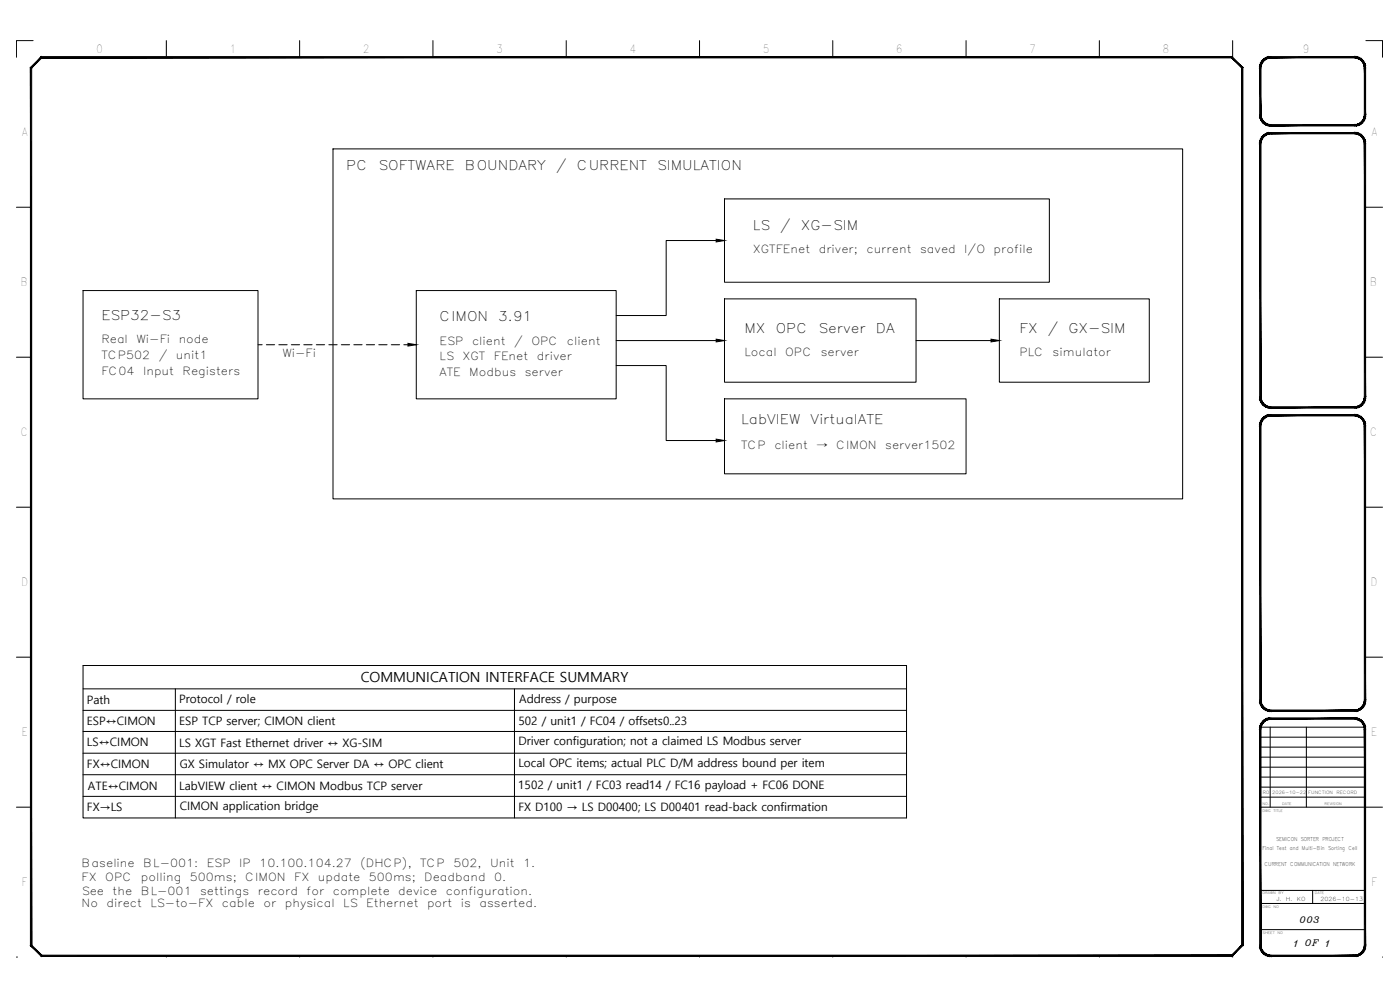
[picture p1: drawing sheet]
<svg xmlns="http://www.w3.org/2000/svg" width="420mm" height="297mm" viewBox="0 0 420 297" stroke-linecap="round" stroke-linejoin="round" font-family="sans-serif">
<g fill="none" stroke="#000" stroke-width=".3">
<path d="M9.9 12.2h-5v5M49.9 12.2v5M89.9 12.2v5M129.9 12.2v5M169.9 12.2v5M209.9 12.2v5M249.9 12.2v5M289.9 12.2v5M329.9 12.2v5M369.9 12.2v5M409.9 12.2h5v5M372.8 20.3v17.6"/>
<path d="M99.9 44.7h255v105h-255zM217.4 59.7h97.5v25h-97.5zM4.9 62.2h4.4M214.9 72.2h-15v22.5h-15M409.9 62.2h5M24.9 87.2h52.5v32.5h-52.5zM124.9 87.2h60v32.5h-60zM217.4 89.7h57.5v25h-57.5zM299.9 89.7h45v25h-45zM4.9 107.2h4.4M77.4 103.4h1.3M79.9 103.4h2.5"/>
<path d="M83.7 103.4h2.5M87.4 103.4h2.5M91.2 103.4h2.5M94.9 103.4h2.5M98.7 103.4h2.5M102.4 103.4h2.5M106.2 103.4h2.5M109.9 103.4h2.5M113.7 103.4h2.5M117.4 103.4h2.5M121.2 103.4h1.2M184.9 109.7h15v22.5h15"/>
<path d="M184.9 102.2h30M217.4 119.7h72.5v22.5h-72.5zM274.9 102.2h22.5M409.9 107.2h5M4.9 152.2h4.4M409.9 152.2h5M4.9 197.2h4.4M24.9 199.7h247.2v45.7h-247.2zM409.9 197.2h5M24.9 206.7h247.2M24.9 213.1h247.2M24.9 219.5h247.2"/>
<path d="M52.6 206.7v38.7M154.4 206.7v38.7M378.3 218.2h31.4M381.2 218.2v24M392.1 218.2v24M24.9 226h247.2M24.9 232.4h247.2M24.9 238.9h247.2M378.2 239.2h31.4M378.3 236.2h31.3M378.3 233.2h31.3M378.3 230.2h31.3"/>
<path d="M378.3 227.2h31.4M378.3 224.2h31.4M378.3 221.2h31.4M4.9 242.2h4.4M372.8 259.4v24.2M378.2 242.2h31.4M409.9 242.2h5M378.2 278.9h31.4M378.2 271.1h31.4M378.2 267.2h31.4M393.9 267.2v3.9M4.9 287.2h.1"/>
<path d="M49.9 286.8v.4M89.9 286.8v.4M129.9 286.8v.4M169.9 286.8v.4M209.9 286.8v.4M249.9 286.8v.4M289.9 286.8v.4M329.9 286.8v.4M369.9 286.5v.7M414.9 287.2h.1"/>
</g>
<g fill="#000" stroke="#000" stroke-width=".3">
<path d="M214.9 71.8l2.5 .4-2.5 .4zM122.4 103l2.5 .4-2.5 .4zM214.9 101.8l2.5 .4-2.5 .4zM297.4 101.8l2.5 .4-2.5 .4zM214.9 131.8l2.5 .4-2.5 .4z"/>
<path d="M380.9 17h.5v.4zM380.9 17v.4h.5zM380.4 17.2l.5-.2v.4zM380.4 17.2l.1 .3 .4-.1zM379.9 17.3l.5-.1 .1 .3zM379.9 17.3l.2 .4 .4-.2zM379.4 17.6l.5-.3 .2 .4zM379.4 17.6l.3 .3 .4-.2zM379 18l.4-.4 .3 .3zM379 18l.3 .2 .4-.3zM379 18l.3 .2-.6 .2zM378.7 18.4l.3 .2 .3-.4zM378.7 18.4l.3 .2-.6 .2zM378.4 18.8l.4 .2 .2-.4zM378.4 18.8l.4 .2-.6 .3zM378.2 19.3l.4 .1 .2-.4zM378.2 19.3l.4 .1-.5 .4zM378.1 19.8l.4 .1 .1-.5zM378.1 19.8l.4 .1-.5 .4zM378.5 19.9l-.5 .4h.4z"/>
<path d="M381.4 17.4h25.1v-.4zM381.4 17h25.1l-25.1 .4z"/>
<path d="M378 34.5h.4l-.3 .5zM378.4 34.5l-.3 .5 .4-.1zM378.1 35l.4-.1-.3 .6zM378.5 34.9l-.3 .6 .4-.1zM378.2 35.5l.4-.1-.2 .6zM378.6 35.4l-.2 .6 .4-.2zM378.4 36l.4-.2-.1 .6zM378.8 35.8l-.1 .6 .3-.2zM378.7 36.4l.3-.2v.6zM379 36.2v.6l.3-.3zM379 36.8l.3-.3 .1 .7zM379.3 36.5l.1 .7 .3-.4zM379.7 36.8l.2 .6-.5-.2zM379.7 36.8l.2 .6 .2-.3zM380.1 37.1l.3 .5-.5-.2zM380.1 37.1l.3 .5 .1-.3zM380.5 37.3l.4 .5-.5-.2zM380.5 37.3l.4 .5v-.4zM380.9 37.4l.5 .4h-.5zM380.9 37.4l.5 .4v-.4z"/>
<path d="M378 20.3l.4 14.2v-14.2zM378 20.3l.4 14.2h-.4z"/>
<path d="M380.9 39.8h.5v.3zM380.9 39.8v.4l.5-.1zM380.4 39.9l.5-.1v.4zM380.4 39.9l.1 .4 .4-.1zM379.9 40.1l.5-.2 .1 .4zM379.9 40.1l.2 .4 .4-.2zM379.4 40.4l.5-.3 .2 .4zM379.4 40.4l.3 .3 .4-.2zM379 40.7l.4-.3 .3 .3zM379 40.7l.3 .3 .4-.3zM379 40.7l.3 .3-.6 .1zM378.7 41.1l.3 .3 .3-.4zM378.7 41.1l.3 .3-.6 .2zM378.4 41.6l.4 .2 .2-.4zM378.4 41.6l.4 .2-.6 .3zM378.2 42.1l.4 .1 .2-.4zM378.2 42.1l.4 .1-.5 .4zM378.1 42.6h.4l.1-.4zM378.1 42.6h.4l-.5 .5zM378.5 42.6l-.5 .5h.4z"/>
<path d="M381.4 37.8h25.1v-.4zM381.4 37.4h25.1l-25.1 .4z"/>
<path d="M406.5 37.4l.5 .4h-.5zM406.5 37.4l.5 .4v-.4zM407 37.4l.5 .2-.5 .2zM407 37.4l.5 .2-.1-.3zM407.4 37.3l.6 .1-.5 .2zM407.4 37.3l.6 .1-.2-.3zM407.8 37.1l.7 .1-.5 .2zM407.8 37.1l.7 .1-.3-.4zM408.2 36.8h.7l-.4 .4zM408.2 36.8h.7l-.3-.3zM408.6 36.5l.6-.1-.3 .4zM408.9 36.2l-.3 .3 .6-.1zM408.9 36.2l.6-.2-.3 .4zM409.1 35.8l-.2 .4 .6-.2zM409.1 35.8l.6-.3-.2 .5zM409.3 35.4l-.2 .4 .6-.3zM409.3 35.4l.5-.4-.1 .5zM409.4 34.9l-.1 .5 .5-.4zM409.8 34.5v.5l-.4-.1zM409.5 34.5l-.1 .4 .4-.4z"/>
<path d="M409.5 20.3l.3 14.2v-14.2zM409.5 20.3l.3 14.2h-.3z"/>
<path d="M409.8 19.8v.5h-.3zM409.4 19.9l.1 .4 .3-.5zM409.7 19.3l.1 .5-.4 .1zM409.3 19.4l.1 .5 .3-.6zM409.5 18.8l.2 .5-.4 .1zM409.1 19l.2 .4 .2-.6zM409.2 18.4l.3 .4-.4 .2zM408.9 18.6l.2 .4 .1-.6zM408.9 18l.3 .4-.3 .2zM408.9 18l-.3 .2 .3 .4zM408.5 17.6l.4 .4-.3 .2zM408.5 17.6l-.3 .3 .4 .3zM408 17.3l.5 .3-.3 .3zM408 17.3l-.2 .4 .4 .2zM407.5 17.2l.5 .1-.2 .4zM407.5 17.2l-.1 .3 .4 .2zM407 17l.5 .2-.1 .3zM407 17v.4l.4 .1zM406.5 17h.5v.4zM406.5 17v.4h.5z"/>
<path d="M378 43.1l.4 76v-76zM378 43.1l.4 76h-.4z"/>
<path d="M381.4 40.1h25.1v-.3zM381.4 39.8h25.1l-25.1 .3z"/>
<path d="M409.5 43.1l.3 76v-76zM409.5 43.1l.3 76h-.3z"/>
<path d="M409.8 42.6v.5h-.3zM409.4 42.6l.1 .5 .3-.5zM409.7 42.1l.1 .5h-.4zM409.3 42.2l.1 .4 .3-.5zM409.5 41.6l.2 .5-.4 .1zM409.1 41.8l.2 .4 .2-.6zM409.2 41.1l.3 .5-.4 .2zM408.9 41.4l.2 .4 .1-.7zM408.9 40.7l.3 .4-.3 .3zM408.9 40.7l-.3 .3 .3 .4zM408.5 40.4l.4 .3-.3 .3zM408.5 40.4l-.3 .3 .4 .3zM408 40.1l.5 .3-.3 .3zM408 40.1l-.2 .4 .4 .2zM407.5 39.9l.5 .2-.2 .4zM407.5 39.9l-.1 .4 .4 .2zM407 39.8l.5 .1-.1 .4zM407 39.8v.4l.4 .1zM406.5 39.8h.5v.4zM406.5 39.8v.3l.5 .1z"/>
<path d="M378 119.1h.4l-.3 .5zM378.4 119.1l-.3 .5h.4zM378.1 119.6h.4l-.3 .5zM378.5 119.6l-.3 .5 .4-.1zM378.2 120.1l.4-.1-.2 .6zM378.6 120l-.2 .6 .4-.2zM378.4 120.6l.4-.2-.1 .7zM378.8 120.4l-.1 .7 .3-.3zM378.7 121.1l.3-.3v.7zM379 120.8v.7l.3-.3zM379 121.5l.3-.3 .1 .6zM379.3 121.2l.1 .6 .3-.3zM379.7 121.5l.2 .6-.5-.3zM379.7 121.5l.2 .6 .2-.4zM380.1 121.7l.3 .6-.5-.2zM380.1 121.7l.3 .6 .1-.4zM380.5 121.9l.4 .5-.5-.1zM380.5 121.9l.4 .5v-.4zM380.9 122l.5 .4h-.5zM380.9 122l.5 .4v-.4z"/>
<path d="M378 127.7l.4 82.4v-82.4zM378 127.7l.4 82.4h-.4z"/>
<path d="M381.4 122v.4l25.1-.4zM381.4 122.4l25.1-.4v.4z"/>
<path d="M381.4 124.4v.4l25.1-.4zM381.4 124.8l25.1-.4v.4z"/>
<path d="M380.9 124.5l.5-.1v.4zM380.9 124.5v.3h.5zM380.4 124.6l.5-.1v.3zM380.4 124.6l.1 .3 .4-.1zM379.9 124.8l.5-.2 .1 .3zM379.9 124.8l.2 .3 .4-.2zM379.4 125l.5-.2 .2 .3zM379.4 125l.3 .4 .4-.3zM379 125.4l.4-.4 .3 .4zM379 125.4l.3 .3 .4-.3zM379 125.4l.3 .3-.6 .1zM378.7 125.8l.3 .2 .3-.3zM378.7 125.8l.3 .2-.6 .2zM378.4 126.2l.4 .2 .2-.4zM378.4 126.2l.4 .2-.6 .3zM378.2 126.7l.4 .1 .2-.4zM378.2 126.7l.4 .1-.5 .4zM378.1 127.2l.4 .1 .1-.5zM378.1 127.2l.4 .1-.5 .4zM378.5 127.3l-.5 .4h.4z"/>
<path d="M406.5 122l.5 .4h-.5zM406.5 122l.5 .4v-.4zM407 122l.5 .3-.5 .1zM407 122l.5 .3-.1-.4zM407.4 121.9l.6 .2-.5 .2zM407.4 121.9l.6 .2-.2-.4zM407.8 121.7l.7 .1-.5 .3zM407.8 121.7l.7 .1-.3-.3zM408.2 121.5h.7l-.4 .3zM408.2 121.5h.7l-.3-.3zM408.6 121.2l.6-.1-.3 .4zM408.9 120.8l-.3 .4 .6-.1zM408.9 120.8l.6-.2-.3 .5zM409.1 120.4l-.2 .4 .6-.2zM409.1 120.4l.6-.3-.2 .5zM409.3 120l-.2 .4 .6-.3zM409.3 120l.5-.4-.1 .5zM409.4 119.6l-.1 .4 .5-.4zM409.8 119.1v.5h-.4zM409.5 119.1l-.1 .5 .4-.5z"/>
<path d="M409.8 127.2v.5h-.3zM409.4 127.3l.1 .4 .3-.5zM409.7 126.7l.1 .5-.4 .1zM409.3 126.8l.1 .5 .3-.6zM409.5 126.2l.2 .5-.4 .1zM409.1 126.4l.2 .4 .2-.6zM409.2 125.8l.3 .4-.4 .2zM408.9 126l.2 .4 .1-.6zM408.9 125.4l.3 .4-.3 .2zM408.9 125.4l-.3 .3 .3 .3zM408.5 125l.4 .4-.3 .3zM408.5 125l-.3 .4 .4 .3zM408 124.8l.5 .2-.3 .4zM408 124.8l-.2 .3 .4 .3zM407.5 124.6l.5 .2-.2 .3zM407.5 124.6l-.1 .3 .4 .2zM407 124.5l.5 .1-.1 .3zM407 124.5v.3l.4 .1zM406.5 124.4l.5 .1v.3zM406.5 124.4v.4h.5z"/>
<path d="M409.5 127.7l.3 82.4v-82.4zM409.5 127.7l.3 82.4h-.3z"/>
<path d="M378 210.1h.4l-.3 .5zM378.4 210.1l-.3 .5h.4zM378.1 210.6h.4l-.3 .5zM378.5 210.6l-.3 .5 .4-.1zM378.2 211.1l.4-.1-.2 .6zM378.6 211l-.2 .6 .4-.2zM378.4 211.6l.4-.2-.1 .7zM378.8 211.4l-.1 .7 .3-.3zM378.7 212.1l.3-.3v.7zM379 211.8v.7l.3-.3zM379 212.5l.3-.3 .1 .6zM379.3 212.2l.1 .6 .3-.3zM379.7 212.5l.2 .6-.5-.3zM379.7 212.5l.2 .6 .2-.4zM380.1 212.7l.3 .6-.5-.2zM380.1 212.7l.3 .6 .1-.4zM380.5 212.9l.4 .5-.5-.1zM380.5 212.9l.4 .5v-.4zM380.9 213l.5 .4h-.5zM380.9 213l.5 .4v-.4z"/>
<path d="M378 218.7l.4 64.9v-64.9zM378 218.7l.4 64.9h-.4z"/>
<path d="M381.4 213v.4l25.1-.4zM381.4 213.4l25.1-.4v.4z"/>
<path d="M381.4 215.4v.4l25.1-.4zM381.4 215.8l25.1-.4v.4z"/>
<path d="M380.9 215.4h.5v.4zM380.9 215.4v.4h.5zM380.4 215.6l.5-.2v.4zM380.4 215.6l.1 .3 .4-.1zM379.9 215.8l.5-.2 .1 .3zM379.9 215.8l.2 .3 .4-.2zM379.4 216l.5-.2 .2 .3zM379.4 216l.3 .4 .4-.3zM379 216.4l.4-.4 .3 .4zM379 216.4l.3 .3 .4-.3zM379 216.4l.3 .3-.6 .1zM378.7 216.8l.3 .2 .3-.3zM378.7 216.8l.3 .2-.6 .2zM378.4 217.2l.4 .2 .2-.4zM378.4 217.2l.4 .2-.6 .3zM378.2 217.7l.4 .1 .2-.4zM378.2 217.7l.4 .1-.5 .4zM378.1 218.2l.4 .1 .1-.5zM378.1 218.2l.4 .1-.5 .4zM378.5 218.3l-.5 .4h.4z"/>
<path d="M406.5 213l.5 .4h-.5zM406.5 213l.5 .4v-.4zM407 213l.5 .3-.5 .1zM407 213l.5 .3-.1-.4zM407.4 212.9l.6 .2-.5 .2zM407.4 212.9l.6 .2-.2-.4zM407.8 212.7l.7 .1-.5 .3zM407.8 212.7l.7 .1-.3-.3zM408.2 212.5h.7l-.4 .3zM408.2 212.5h.7l-.3-.3zM408.6 212.2l.6-.1-.3 .4zM408.9 211.8l-.3 .4 .6-.1zM408.9 211.8l.6-.2-.3 .5zM409.1 211.4l-.2 .4 .6-.2zM409.1 211.4l.6-.3-.2 .5zM409.3 211l-.2 .4 .6-.3zM409.3 211l.5-.4-.1 .5zM409.4 210.6l-.1 .4 .5-.4zM409.8 210.1v.5h-.4zM409.5 210.1l-.1 .5 .4-.5z"/>
<path d="M409.8 218.2v.5h-.3zM409.4 218.3l.1 .4 .3-.5zM409.7 217.7l.1 .5-.4 .1zM409.3 217.8l.1 .5 .3-.6zM409.5 217.2l.2 .5-.4 .1zM409.1 217.4l.2 .4 .2-.6zM409.2 216.8l.3 .4-.4 .2zM408.9 217l.2 .4 .1-.6zM408.9 216.4l.3 .4-.3 .2zM408.9 216.4l-.3 .3 .3 .3zM408.5 216l.4 .4-.3 .3zM408.5 216l-.3 .4 .4 .3zM408 215.8l.5 .2-.3 .4zM408 215.8l-.2 .3 .4 .3zM407.5 215.6l.5 .2-.2 .3zM407.5 215.6l-.1 .3 .4 .2zM407 215.4l.5 .2-.1 .3zM407 215.4v.4l.4 .1zM406.5 215.4h.5v.4zM406.5 215.4v.4h.5z"/>
<path d="M409.5 218.7l.3 64.9v-64.9zM409.5 218.7l.3 64.9h-.3z"/>
<path d="M372.6 20.4v263.2l.4 .1zM372.6 20.4l.4-.2v263.5zM369.6 17.4l3 3 .4-.2zM369.8 17l3.2 3.2-3.4-2.8zM12.5 17.4h357.1l.2-.4zM12.4 17h357.4l-357.3 .4zM12.4 17l-2.9 3.4 3-3zM12.4 17l-2.9 3.4-.4-.2zM9.1 20.2l.4 263.4v-263.2zM9.1 20.2l.4 263.4-.4 .1zM9.1 283.7l3.4 2.9-3-3zM9.1 283.7l3.4 2.9-.1 .4zM12.5 286.6l-.1 .4 357.2-.4zM12.4 287l357.2-.4 .2 .4zM369.6 286.6l.2 .4 2.8-3.4zM372.6 283.6l.4 .1-3.2 3.3z"/>
<path d="M378 283.6h.4l-.3 .6zM378.4 283.6l-.3 .6 .4-.1zM378.1 284.2l.4-.1-.3 .6zM378.5 284.1l-.3 .6 .4-.1zM378.2 284.7l.4-.1-.2 .6zM378.6 284.6l-.2 .6 .4-.2zM378.4 285.2l.4-.2-.1 .6zM378.8 285l-.1 .6 .3-.2zM378.7 285.6l.3-.2v.6zM379 285.4v.6l.3-.3zM379 286l.3-.3 .1 .6zM379.3 285.7l.1 .6 .3-.3zM379.7 286l.2 .6-.5-.3zM379.7 286l.2 .6 .2-.3zM380.1 286.3l.3 .5-.5-.2zM380.1 286.3l.3 .5 .1-.4zM380.5 286.4l.4 .5-.5-.1zM380.5 286.4l.4 .5v-.4zM380.9 286.5l.5 .5-.5-.1zM380.9 286.5l.5 .5v-.4z"/>
<path d="M381.4 286.6v.4l25.1-.4zM381.4 287l25.1-.4v.4z"/>
<path d="M406.5 286.6l.5 .3-.5 .1zM406.5 286.6l.5 .3v-.4zM407 286.5l.5 .3-.5 .1zM407 286.5l.5 .3-.1-.4zM407.4 286.4l.6 .2-.5 .2zM407.4 286.4l.6 .2-.2-.3zM407.8 286.3h.7l-.5 .3zM407.8 286.3h.7l-.3-.3zM408.2 286h.7l-.4 .3zM408.2 286h.7l-.3-.3zM408.6 285.7l.6-.1-.3 .4zM408.9 285.4l-.3 .3 .6-.1zM408.9 285.4l.6-.2-.3 .4zM409.1 285l-.2 .4 .6-.2zM409.1 285l.6-.3-.2 .5zM409.3 284.6l-.2 .4 .6-.3zM409.3 284.6l.5-.4-.1 .5zM409.4 284.1l-.1 .5 .5-.4zM409.8 283.6v.6l-.4-.1zM409.5 283.6l-.1 .5 .4-.5z"/>
</g>
<text font-size="4.2" x="108.3" y="204.7">COMMUNICATION INTERFACE SUMMARY</text>
<g font-size="4">
<text x="103.9" y="50.9">PC</text>
<text x="113.6" y="50.9">SOFTWARE</text>
<text x="139.5" y="50.9">BOUNDARY</text>
<text x="166.9" y="50.9">/</text>
<text x="173.1" y="50.9">CURRENT</text>
<text x="197.2" y="50.9">SIMULATION</text>
<text x="225.9" y="68.9">LS</text>
<text x="234.2" y="68.9">/</text>
<text x="240.4" y="68.9">XG-SIM</text>
<text x="30.4" y="95.9">ESP32-S3</text>
<text x="131.9" y="96.4">CIMON</text>
<text x="149.5" y="96.4">3.91</text>
<text x="223.4" y="99.9">MX</text>
<text x="232.8" y="99.9">OPC</text>
<text x="245.6" y="99.9">Server</text>
<text x="262.9" y="99.9">DA</text>
<text x="305.9" y="99.9">FX</text>
<text x="314.5" y="99.9">/</text>
<text x="320.7" y="99.9">GX-SIM</text>
<text x="222.4" y="127.2">LabVIEW</text>
<text x="243.3" y="127.2">VirtualATE</text>
</g>
<g font-size="3.5">
<text x="26.1" y="211.2">Path</text>
<text x="53.8" y="211">Protocol / role</text>
<text x="155.9" y="210.8">Address / purpose</text>
<text x="26.1" y="217.5">ESP↔CIMON</text>
<text x="53.8" y="217.4">ESP TCP server; CIMON client</text>
<text x="155.6" y="217.4">502 / unit1 / FC04 / offsets0..23</text>
<text x="26.1" y="224">LS↔CIMON</text>
<text x="53.8" y="224">LS XGT Fast Ethernet driver ↔ XG-SIM</text>
<text x="155.6" y="223.7">Driver configuration; not a claimed LS Modbus server</text>
<text x="26.1" y="230.5">FX↔CIMON</text>
<text x="54" y="230.5">GX Simulator ↔ MX OPC Server DA ↔ OPC client</text>
<text x="155.6" y="230.1">Local OPC items; actual PLC D/M address bound per item</text>
<text x="26.4" y="237">ATE↔CIMON</text>
<text x="53.8" y="237">LabVIEW client ↔ CIMON Modbus TCP server</text>
<text x="155.5" y="236.6">1502 / unit1 / FC03 read14 / FC16 payload + FC06 DONE</text>
<text x="26.1" y="243.4">FX→LS</text>
<text x="54" y="243.1">CIMON application bridge</text>
<text x="155.6" y="243.3">FX D100 → LS D00400; LS D00401 read-back confirmation</text>
</g>
<g font-size="3.4">
<text x="29" y="15.9">0</text>
<text x="69.2" y="15.9">1</text>
<text x="109" y="15.9">2</text>
<text x="149" y="15.9">3</text>
<text x="189" y="16">4</text>
<text x="229" y="15.9">5</text>
<text x="269" y="15.9">6</text>
<text x="309" y="15.9">7</text>
<text x="349" y="15.9">8</text>
<text x="391" y="15.9">9</text>
<text x="6.4" y="40.9">A</text>
<text x="411.4" y="40.9">A</text>
<text x="225.9" y="75.9">XGTFEnet</text>
<text x="245.7" y="75.9">driver;</text>
<text x="260" y="75.9">current</text>
<text x="276.1" y="75.9">saved</text>
<text x="289.4" y="75.9">I/O</text>
<text x="298.2" y="75.9">profile</text>
<text x="6.3" y="85.9">B</text>
<text x="411.3" y="85.9">B</text>
<text x="30.4" y="102.9">Real</text>
<text x="30.4" y="107.6">TCP502</text>
<text x="40.9" y="102.9">Wi-Fi</text>
<text x="47.6" y="107.6">/</text>
<text x="52.8" y="107.6">unit1</text>
<text x="53.6" y="102.9">node</text>
<text x="84.7" y="107.2">Wi-Fi</text>
<text x="131.9" y="103.4">ESP</text>
<text x="141.7" y="103.4">client</text>
<text x="154.3" y="103.4">/</text>
<text x="159.5" y="103.4">OPC</text>
<text x="170.2" y="103.4">client</text>
<text x="223.4" y="106.9">Local</text>
<text x="235.6" y="106.9">OPC</text>
<text x="246.3" y="106.9">server</text>
<text x="305.9" y="106.9">PLC</text>
<text x="315.9" y="106.9">simulator</text>
<text x="30.4" y="112.4">FC04</text>
<text x="42.9" y="112.4">Input</text>
<text x="54.8" y="112.4">Registers</text>
<text x="131.9" y="108.2">LS</text>
<text x="131.9" y="112.9">ATE</text>
<text x="138.8" y="108.2">XGT</text>
<text x="140.8" y="112.9">Modbus</text>
<text x="148.2" y="108.2">FEnet</text>
<text x="157.5" y="112.9">server</text>
<text x="161.1" y="108.2">driver</text>
<text x="6.3" y="130.9">C</text>
<text x="411.3" y="130.9">C</text>
<text x="222.4" y="134.7">TCP</text>
<text x="232.4" y="134.7">client</text>
<text x="245" y="134.7">→</text>
<text x="251" y="134.7">CIMON</text>
<text x="265.7" y="134.7">server1502</text>
<text x="6.4" y="175.9">D</text>
<text x="411.4" y="175.9">D</text>
<text x="6.5" y="220.9">E</text>
<text x="411.5" y="220.9">E</text>
<text x="24.5" y="260.1">Baseline</text>
<text x="43" y="260.1">BL-001:</text>
<text x="62" y="260.1">ESP</text>
<text x="71.8" y="260.1">IP</text>
<text x="77.8" y="260.1">10.100.104.27</text>
<text x="108.1" y="260.1">(DHCP),</text>
<text x="126.1" y="260.1">TCP</text>
<text x="136.1" y="260.1">502,</text>
<text x="147.1" y="260.1">Unit</text>
<text x="157" y="260.1">1.</text>
<text x="6.6" y="265.9">F</text>
<text x="24.5" y="264.3">FX</text>
<text x="24.5" y="268.5">See</text>
<text x="31.6" y="264.3">OPC</text>
<text x="33.8" y="268.5">the</text>
<text x="42.3" y="268.5">BL-001</text>
<text x="42.3" y="264.3">polling</text>
<text x="57" y="264.3">500ms;</text>
<text x="60.1" y="268.5">settings</text>
<text x="73.6" y="264.3">CIMON</text>
<text x="77.4" y="268.5">record</text>
<text x="88.3" y="264.3">FX</text>
<text x="92" y="268.5">for</text>
<text x="95.4" y="264.3">update</text>
<text x="99.9" y="268.5">complete</text>
<text x="110.7" y="264.3">500ms;</text>
<text x="119.5" y="268.5">device</text>
<text x="127.3" y="264.3">Deadband</text>
<text x="133.8" y="268.5">configuration.</text>
<text x="148.3" y="264.3">0.</text>
<text x="411.6" y="265.9">F</text>
<text x="24.5" y="272.2">No</text>
<text x="32" y="272.2">direct</text>
<text x="45.2" y="272.2">LS-to-FX</text>
<text x="66.6" y="272.2">cable</text>
<text x="79.1" y="272.2">or</text>
<text x="85.5" y="272.2">physical</text>
<text x="103" y="272.2">LS</text>
<text x="109.9" y="272.2">Ethernet</text>
<text x="128.1" y="272.2">port</text>
<text x="138.3" y="272.2">is</text>
<text x="143.9" y="272.2">asserted.</text>
</g>
<g font-size="2.7">
<text x="390.1" y="276.8">003</text>
<text x="388.4" y="284">1</text>
<text x="391.7" y="283.9">OF</text>
<text x="397.9" y="284">1</text>
</g>
<g font-size="1.7">
<text x="383.1" y="270.3">J.</text>
<text x="385.9" y="270.3">H.</text>
<text x="389.2" y="270.3">KO</text>
<text x="396.3" y="270.3">2026-10-13</text>
</g>
<g font-size="1.6">
<text x="378.9" y="254.9">Final Test and Multi-Bin Sorting Cell</text>
<text x="383" y="252.4">SEMICON SORTER PROJECT</text>
<text x="379.5" y="260">CURRENT COMMUNICATION NETWORK</text>
</g>
<g font-size="1.3">
<text x="379" y="238.2">R0</text>
<text x="381.8" y="238.2">2026-10-22</text>
<text x="392.6" y="238.3">FUNCTION</text>
<text x="401.1" y="238.3">RECORD</text>
</g>
<g font-size="1.1">
<text x="378.9" y="243.5">DWG</text>
<text x="378.9" y="241.5">NO.</text>
<text x="382.2" y="243.5">TITLE</text>
<text x="384.8" y="241.5">DATE</text>
<text x="397.5" y="241.5">REVISION</text>
<text x="378.9" y="268.3">DRAWN</text>
<text x="383.7" y="268.3">BY</text>
<text x="394.6" y="268.3">DATE</text>
<text x="378.9" y="272.5">DWG</text>
<text x="382.2" y="272.5">NO</text>
<text x="378.9" y="280.2">SHEET</text>
<text x="383.4" y="280.2">NO</text>
</g>
</svg>
